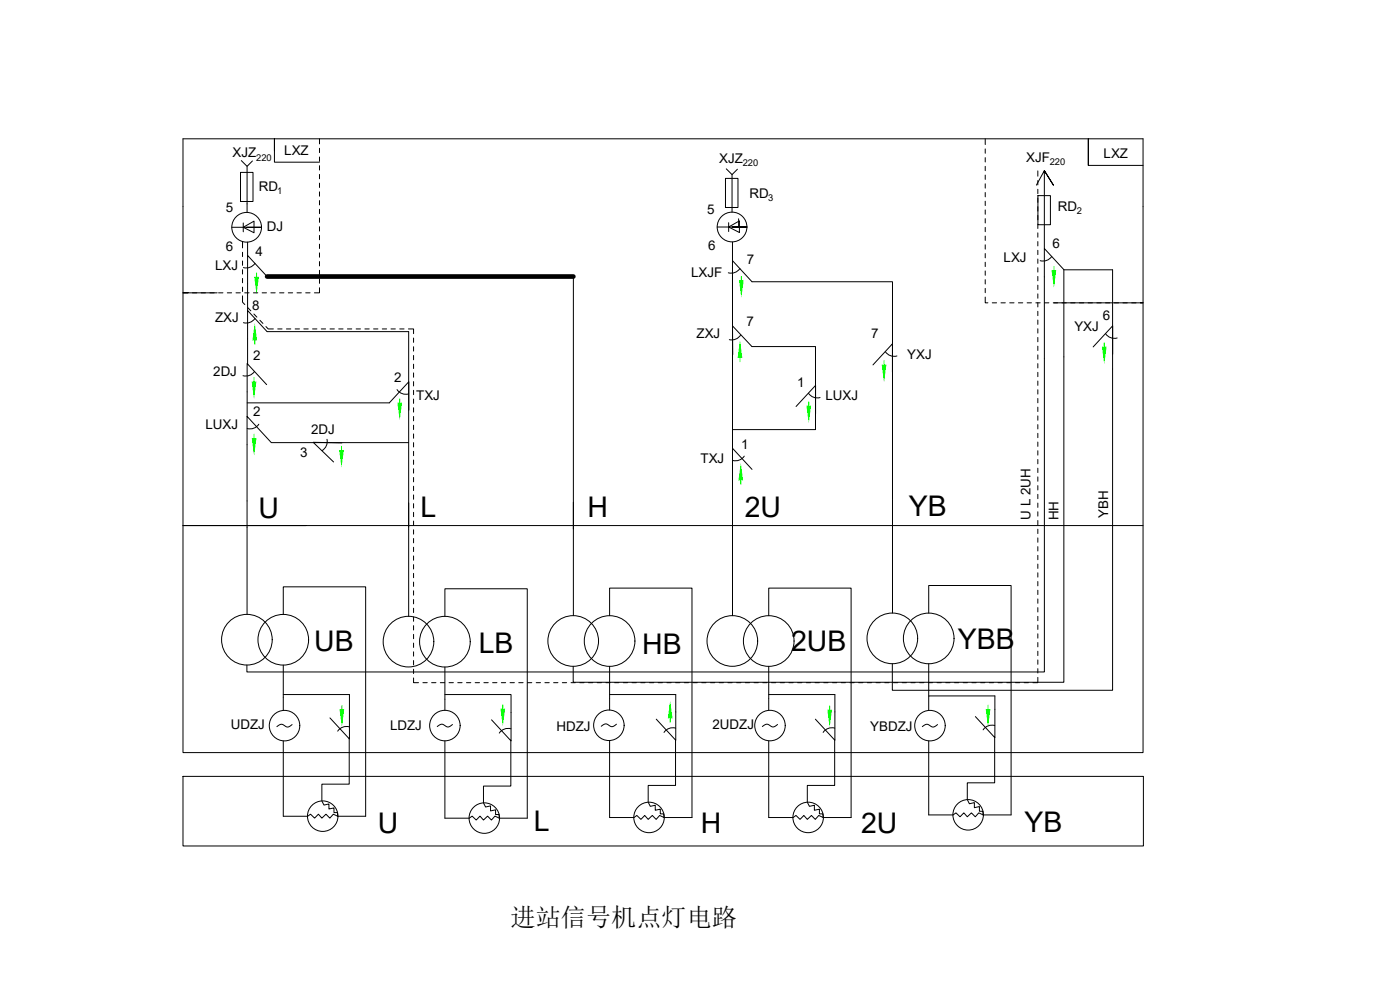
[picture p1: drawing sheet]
<svg xmlns="http://www.w3.org/2000/svg" width="420mm" height="297mm" viewBox="0 0 420 297" stroke-linecap="round" stroke-linejoin="round" font-family="sans-serif">
<!-- layer: 0 -->
<g fill="none" stroke="#000" stroke-width=".3">
<path d="M54.9 41.6h288.1v184.2h-288.1zM72.2 51.7h3.7v8.8h-3.7zM72.4 48.2l1.8 1.7 1.6-1.6M74.2 49.9v13.7M82.4 45.2v-3.6v7.1h13.5M95.9 41.6v1.6M95.9 44.5v1.3M95.9 47.1v1.3M95.9 49.7v1.3M95.9 52.3v1.3M95.9 54.9v1.4M95.9 57.6v1.3"/>
<path d="M217.7 53.5h3.8v8.8h-3.8zM218 50.7l1.7 1.7 1.6-1.6M219.7 52.4v11.3M295.7 41.6v1.8M295.7 44.7v1.3M295.7 47.3v1.3M295.7 49.9v1.3M295.7 52.5v1.3M295.7 55.1v1.3M295.7 57.8v1.3M311 55.5l2.4-4.3 2.7 4.3-2.7-4.3v23.4M311.5 51.3v1.6"/>
<path d="M311.5 54.2v1.3M311.5 56.8v1.3M311.5 59.4v1.3M311.5 58.7h3.7v8.7h-3.7zM326.6 49.6v-8v8h16.4M69.6 68.2h8.9h-4.5M72.8 73.4v-.9v1.9M72.8 75.7v1.3M72.8 78.3v1.3M73 68.2l3.2-1.8v3.4zM73 66.9v2.7M74.3 72.6v4"/>
<path d="M76.5 79l-.8 .8-1 .5h-1.6M95.9 60.2v1.3M95.9 62.8v1.3M95.9 65.4v1.3M95.9 68v1.3M95.9 70.6v1.3M95.9 73.3v1.3M95.9 75.9v1.3M95.9 78.5v1.3M215.2 68.1h9h-4.5M218.7 68.1l3.2-1.8v3.5zM218.7 66.8v2.7"/>
<path d="M219.8 72.6v5.6M221.7 65.6v2.5M295.7 60.4v1.3M295.7 63v1.3M295.7 65.6v1.3M295.7 68.2v1.3M295.7 70.8v1.3M295.7 73.4v1.4M295.7 76.1v1.3M295.7 78.7v1.3M311.5 62v1.3M311.5 64.6v1.3"/>
<path d="M311.5 67.3v1.3M311.5 69.9v1.3M311.5 72.5v1.3M311.5 75.1v1.3M311.5 77.7v1.3M315.7 76.9l-.8 .8-1 .5h-1.7M56.4 87.9h-1.5h10.3M57.7 87.9h1.4M60.4 87.9h1.3M63 87.9h1.3M65.6 87.9h1.3M68.2 87.9h1.3"/>
<path d="M70.8 87.9h1.3M72.8 88.8v1.9l.7 .7M72.8 80.9v1.3M72.8 83.5v1.3M72.8 86.2v1.3M73.4 87.9h1.3M74.4 92.3l.9 1M76.1 87.9h1.3M76.2 94.2l.9 1M76.5 95.5l-.8 .8-1 .5h-1.6M78 96.1l.9 .9M78.7 87.9h1.3"/>
<path d="M79.8 98l.7 .7h1.5M80.2 83l-5.9-6.4v16.6M81.3 87.9h1.3M83.3 98.7h1.4M83.9 87.9h1.3M86 98.7h1.3M86.5 87.9h1.3M88.6 98.7h1.3M89.1 87.9h1.3M91.2 98.7h1.3M91.7 87.9h1.4M93.8 98.7h1.3"/>
<path d="M95.9 86.3v1.6h-1.5M95.9 81.1v1.3M95.9 83.7v1.3M96.4 98.7h1.3M99 98.7h1.3M101.7 98.7h1.3M104.3 98.7h1.3M106.9 98.7h1.3M109.5 98.7h1.3M112.1 98.7h1.3M114.7 98.7h1.3M117.3 98.7h1.3"/>
<path d="M120 98.7h1.3M122.6 98.7h1.5v1.4M172.1 83v101.7M219.8 86.7v-8.5l5.9 6.3h42.1v99.4M219.8 83v101.7M222.1 80.6l-.8 .8-1 .5-1.7-.1M295.7 89.1v1.8h.8M295.7 81.3v1.3M295.7 83.9v1.3M295.7 86.5v1.3M297.8 90.9h1.3M300.4 90.9h1.3"/>
<path d="M303 90.9h1.3M305.6 90.9h1.3M308.2 90.9h1.4M310.9 90.9h1.3M311.5 80.3v1.3M311.5 82.9v1.4M311.5 85.6v1.3M311.5 88.2v1.3M311.5 90.8v1.3M311.5 93.4v1.3M311.5 96v1.3M311.5 98.6v1.3"/>
<path d="M313.5 90.9h1.3M316.1 90.9h1.3M316.3 90.9h26.7h-.8M318.7 90.9h1.3M319.3 80.9l-5.9-6.3v127h-239.3v-2.1M321.3 90.9h1.3M323.9 90.9h1.3M326.6 90.9h1.3M329.2 90.9h1.3M331.8 90.9h1.3M334.4 90.9h1.3M337 90.9h1.3"/>
<path d="M339.6 90.9h1.3M74.3 109.5v-16.3l5.9 6.3h42.4v85.4M76.4 111.4l-.8 .8-1 .5h-1.7M80 115.4l-5.8-6.3v15.9M119.2 116.9l.8 .8 1 .5h1.6M124.1 101.4v1.3M124.1 104v1.3M124.1 106.7v1.3M124.1 109.3v1.3M124.1 111.9v1.3M124.1 114.5v1.3M124.1 117.1v1.3"/>
<path d="M124.1 119.7v1.3M219.9 106.4l-.1-8.6 5.9 6.2h19v24.9h-24.9M222.3 100.5l-.8 .8-.9 .5-1.7 .1M242.6 118l.8 .8 1 .5h1.7M262 109.5l5.8-6.3v8.5M265.7 105.5l.8 .8 1 .5h1.7M311.5 101.2v1.4M311.5 103.9v1.3M311.5 106.5v1.3M311.5 109.1v1.3M311.5 111.7v1.3M311.5 114.3v1.3"/>
<path d="M311.5 116.9v1.3M311.5 119.6v1.3M328.1 104.1l5.8-6.3v8.5M331.8 100.1l.8 .8 1 .5h1.7M74.2 120.9h42.6l5.9-6.4v8.6M77.7 127.3l-1.3 1.1-1.1 .3-1.1-.1M98.1 131.8l.1 1.1-.4 1.1-1.2 1.2M102.6 132.9l-8.6-.2 6.1 5.9M122.6 132.8h-41.2l-7.3-7.9v59.4M124.1 122.3v1.3M124.1 125v1.3M124.1 127.6v1.3"/>
<path d="M124.1 130.2v1.3M124.1 132.8v1.3M124.1 135.4v1.3M124.1 138v1.3M223.4 136.9l-1.3 1.1-1.1 .3-1.1-.2M238.9 122l5.9-6.4v8.5M311.5 122.2v1.3M311.5 124.8v1.3M311.5 127.4v1.3M311.5 130v1.3M311.5 132.6v1.3M311.5 135.2v1.4"/>
<path d="M311.5 137.9v1.3M91.8 157.7h-36.9h288.1M124.1 140.6v1.4M124.1 143.3v1.3M124.1 145.9v1.3M124.1 148.5v1.3M124.1 151.1v1.3M124.1 153.7v1.3M124.1 156.3v1.3M124.1 159v1.3M225.7 140.8l-5.9-6.3v8.5M311.5 140.5v1.3"/>
<path d="M311.5 143.1v1.3M311.5 145.7v1.3M311.5 148.3v1.3M311.5 150.9v1.3M311.5 153.6v1.3M311.5 156.2v1.3M311.5 158.8v1.3M124.1 161.6v1.3M124.1 164.2v1.3M124.1 166.8v1.3M124.1 169.4v1.3M124.1 172v1.3"/>
<path d="M124.1 174.6v1.4M124.1 177.3v1.3M124.1 179.9v1.3M311.5 161.4v1.3M311.5 164v1.3M311.5 166.6v1.3M311.5 169.2v1.3M311.5 171.9v1.3M311.5 174.5v1.3M311.5 177.1v1.3M311.5 179.7v1.3M85 184.4v-8.3h24.7v68.8h-8.3l-1.4-.6-1 1.2-1.2-1.2-1.2 1.2-1-1.2-1.2 1.2-1.2-1.2-.9 .6h-7.3v-22.6"/>
<path d="M85 199.6v13.6M124.1 182.5v1.3M124.1 185.1v1.3M124.1 187.7v1.3M124.1 190.3v1.3M124.1 193v1.3M124.1 195.6v1.3M124.1 198.2v1.3M133.5 184.9v-8.2h24.7v68.8h-8.3M182.9 184.7v-8.2h24.8v68.8h-8.4l-1.3-.6-1.1 1.2-1.1-1.2-1.3 1.2-1-1.2-1.2 1.2-1.2-1.2-.8 .6h-7.4v-23M182.9 199.9v13.1M230.7 184.7v-8.2h24.7v68.8h-8.3l-1.4-.6-1 1.2-1.2-1.2-1.2 1.2-1.1-1.2-1.1 1.2-1.2-1.2-.9 .6h-7.3v-23"/>
<path d="M230.7 199.9v13.2M267.8 199.1v8h66.1v-126.1h-14.6v123.7h-147.3v-4.8M278.7 184v-8.3h24.7v68.8h-8.3l-1.4-.6-1 1.2-1.2-1.2-1.2 1.2-1-1.2-1.2 1.2-1.2-1.2-.9 .6h-7.3v-22.2M278.7 199.2v9.6M311.5 182.3v1.3M311.5 184.9v1.3M311.5 187.5v1.4M311.5 190.2v1.3M311.5 192.8v1.3M311.5 195.4v1.3M311.5 198v1.3M85 208.4h19.9v13.3l-5.9-6.3"/>
<path d="M87.7 217.4l-1.3 .7-1.9-.8-1.4 .7M104.8 218.1h-1.7l-1 .5-.8 .8M124.1 203.4v1.4h1.5M124.1 200.8v1.3M126.9 204.8h1.3M129.5 204.8h1.3M132.1 204.8h1.3M133.5 208.4h19.9v13.9l-5.9-6.3M133.5 200.1v13M134.8 204.8h1.3M135.8 217.4l-1.3 .7-1.8-.8-1.5 .7M137.4 204.8h1.3"/>
<path d="M140 204.8h1.3M142.6 204.8h1.3M145.2 204.8h1.3M147.8 204.8h1.3M150.5 204.8h1.3M153.1 204.8h1.3M153.3 218.7h-1.7l-1 .4-.8 .9M155.7 204.8h1.3M158.3 204.8h1.3M160.9 204.8h1.3M163.5 204.8h1.3M166.1 204.8h1.3"/>
<path d="M168.8 204.8h1.3M171.4 204.8h1.3M174 204.8h1.3M176.6 204.8h1.3M179.2 204.8h1.3M181.8 204.8h1.3M182.9 208.4h19.9v13.7l-5.8-6.3M184.4 204.8h1.4M185 217.3l-1.3 .7-1.8-.8-1.5 .7M187.1 204.8h1.3M189.7 204.8h1.3M192.3 204.8h1.3"/>
<path d="M194.9 204.8h1.3M197.5 204.8h1.3M200.1 204.8h1.3M202.8 204.8h1.3M202.8 218.5h-1.7l-1 .4-.8 .9M205.4 204.8h1.3M208 204.8h1.3M210.6 204.8h1.3M213.2 204.8h1.3M215.8 204.8h1.3M218.4 204.8h1.4M221.1 204.8h1.3"/>
<path d="M223.7 204.8h1.3M226.3 204.8h1.3M228.9 204.8h1.3M230.7 208.4h19.9v13.7l-5.9-6.3M231.5 204.8h1.3M233.4 217.4l-1.3 .7-1.9-.8-1.4 .7M234.1 204.8h1.3M236.7 204.8h1.4M239.4 204.8h1.3M242 204.8h1.3M244.6 204.8h1.3M247.2 204.8h1.3"/>
<path d="M249.8 204.8h1.3M250.5 218.5h-1.7l-1 .4-.8 .9M252.4 204.8h1.3M255.1 204.8h1.3M257.7 204.8h1.3M260.3 204.8h1.3M262.9 204.8h1.3M265.5 204.8h1.3M268.1 204.8h1.3M270.7 204.8h1.4M273.4 204.8h1.3M276 204.8h1.3"/>
<path d="M278.6 204.8h1.3M278.7 213.2v-4.4h19.9v12.5l-5.9-6.3M281.2 204.8h1.3M281.4 217.4l-1.3 .7-1.9-.8-1.4 .7M283.8 204.8h1.3M286.4 204.8h1.3M289.1 204.8h1.3M291.7 204.8h1.3M294.3 204.8h1.3M296.9 204.8h1.3M298.5 217.7h-1.7l-1 .5-.8 .8M299.5 204.8h1.3"/>
<path d="M302.1 204.8h1.3M304.7 204.8h1.4M307.4 204.8h1.3M311.5 203.2v1.6h-1.5M311.5 200.6v1.3M54.9 232.9h288.2v20.9h-288.2zM104.8 221.5v13.8h-8.2v5l.6 1.3 1.5-.4v1.5l1.5-.3v1.4h1.1v1.1M133.5 222.3v23.2h7.3l.9-.6 1.2 1.1 1.2-1.1 1 1.1 1.2-1.1 1.2 1.1 1-1.1 1.4 .6M153.3 222.1v13.8h-8.2v5l.6 1.2 1.5-.3v1.5l1.5-.3v1.4h1.1v1.1M202.7 221.9v13.8h-8.2v5l.7 1.2 1.4-.3v1.5l1.6-.3v1.4h1v1.1M250.5 221.9v13.8h-8.2v5l.6 1.2 1.5-.3v1.5l1.5-.3v1.4h1.1v1.1M298.5 221.1v13.8h-8.2v5l.6 1.3 1.5-.4v1.5l1.5-.3v1.4h1.1v1.1"/>
<circle cx="74" cy="68.2" r="4.5"/>
<circle cx="219.7" cy="68.1" r="4.5"/>
<circle cx="74.1" cy="191.9" r="7.6"/>
<circle cx="85" cy="192" r="7.6"/>
<circle cx="122.6" cy="192.5" r="7.6"/>
<circle cx="133.5" cy="192.5" r="7.6"/>
<circle cx="172" cy="192.3" r="7.6"/>
<circle cx="183" cy="192.3" r="7.6"/>
<circle cx="219.8" cy="192.3" r="7.6"/>
<circle cx="230.7" cy="192.3" r="7.6"/>
<circle cx="267.8" cy="191.5" r="7.6"/>
<circle cx="278.7" cy="191.6" r="7.6"/>
<circle cx="85.4" cy="217.7" r="4.6"/>
<circle cx="133.5" cy="217.7" r="4.6"/>
<circle cx="182.7" cy="217.6" r="4.6"/>
<circle cx="231.1" cy="217.7" r="4.6"/>
<circle cx="279.1" cy="217.7" r="4.6"/>
<circle cx="96.8" cy="244.9" r="4.6"/>
<circle cx="145.3" cy="245.5" r="4.6"/>
<circle cx="194.8" cy="245.3" r="4.6"/>
<circle cx="242.5" cy="245.3" r="4.6"/>
<circle cx="290.6" cy="244.5" r="4.6"/>
</g>
<path d="M80.2 83h91.9" fill="none" stroke="#000" stroke-width="1.4"/>
<g fill="none" stroke="#0f0" stroke-width=".3">
<path d="M316.3 79.9v1.3M77 81.9v1.3M222.5 82.9v1.4M76.2 113.3v1.3M76.5 102v1.3M120 119.7v1.3M222.1 107.2v1.3M265.3 108.3v1.3M331.4 102.9v1.3M76.3 130.3v1.3M102.5 133.9v1.3M242.7 120.6v1.3"/>
<path d="M222.3 144v1.3M102.6 211.7v1.3M150.9 211.5v1.3M201.1 215.4v1.3M249 211.8v1.3M296.5 211.6v1.3"/>
</g>
<g fill="#0f0" stroke="#0f0" stroke-width=".3">
<path d="M76.5 83.2h1l-.5 3.9z"/>
<path d="M76.5 98.1l.5 3.9h-1.1z"/>
<path d="M75.7 114.6h1.1l-.6 3.9z"/>
<path d="M75.7 131.6h1.1l-.5 3.9z"/>
<path d="M102 135.2h1l-.5 3.9z"/>
<path d="M119.4 121h1.1l-.5 3.9z"/>
<path d="M222 84.3h1l-.5 3.9z"/>
<path d="M264.8 109.6h1l-.5 3.9z"/>
<path d="M242.2 121.9h1l-.5 3.9z"/>
<path d="M222.1 103.3l.5 3.9h-1z"/>
<path d="M222.3 140.1l.5 3.9h-1z"/>
<path d="M315.8 81.2h1l-.5 4z"/>
<path d="M330.9 104.2h1l-.5 3.9z"/>
<path d="M201.1 211.5l.5 3.9h-1z"/>
<path d="M102.1 213h1l-.5 3.9z"/>
<path d="M150.4 212.8h1l-.5 3.9z"/>
<path d="M248.5 213.1h1l-.5 3.9z"/>
<path d="M296 212.9h1.1l-.6 3.9z"/>
</g>
<g font-size="8.5">
<text x="77.6" y="155.5">U</text>
<text x="126.1" y="155.1">L</text>
<text x="176.3" y="155.1">H</text>
<text x="223.5" y="155.2">2U</text>
<text x="272.7" y="154.7">YB</text>
<text x="94.3" y="195.3">UB</text>
<text x="143.7" y="195.8">LB</text>
<text x="192.7" y="196.1">HB</text>
<text x="237.4" y="195.5">2UB</text>
<text x="287.5" y="194.7">YBB</text>
<text x="113.4" y="249.8">U</text>
<text x="160.2" y="249.2">L</text>
<text x="210.3" y="249.8">H</text>
<text x="258.4" y="250">2U</text>
<text x="307.4" y="249.6">YB</text>
</g>
<text font-size="7.6" x="153.3" y="278">进站信号机点灯电路</text>
<g font-size="4">
<text x="69.8" y="47.2">XJZ</text>
<text x="85.3" y="46.5">LXZ</text>
<text x="331.2" y="47.5">LXZ</text>
<text x="215.9" y="48.8">XJZ</text>
<text x="308" y="48.5">XJF</text>
<text x="77.7" y="57.2">RD</text>
<text x="224.9" y="59.5">RD</text>
<text x="67.7" y="63.6">5</text>
<text x="212.2" y="64.1">5</text>
<text x="317.5" y="63.3">RD</text>
<text x="80.1" y="69.3">DJ</text>
<text x="67.7" y="75.3">6</text>
<text x="76.7" y="76.8">4</text>
<text x="212.5" y="75.1">6</text>
<text x="315.8" y="74.4">6</text>
<text x="64.6" y="81.1">LXJ</text>
<text x="207.4" y="83.1">LXJF</text>
<text x="224.1" y="79.3">7</text>
<text x="301.2" y="78.5">LXJ</text>
<text x="75.7" y="92.9">8</text>
<text x="331" y="95.9">6</text>
<text x="64.6" y="96.6">ZXJ</text>
<text x="209" y="101.6">ZXJ</text>
<text x="224" y="97.9">7</text>
<text x="261.5" y="101.4">7</text>
<text x="322.4" y="99.4">YXJ</text>
<text x="272.3" y="107.8">YXJ</text>
<text x="64" y="113">2DJ</text>
<text x="75.9" y="108">2</text>
<text x="118.2" y="114.6">2</text>
<text x="124.9" y="119.9">TXJ</text>
<text x="239.3" y="116.2">1</text>
<text x="76" y="124.8">2</text>
<text x="247.8" y="120.1">LUXJ</text>
<text x="61.6" y="128.6">LUXJ</text>
<text x="93.4" y="130.1">2DJ</text>
<text x="90.1" y="137">3</text>
<text x="222.5" y="134.6">1</text>
<text x="210.2" y="139">TXJ</text>
<text x="309.3" y="155.9" transform="rotate(-90 309.3 155.9)">U L 2UH</text>
<text x="332.5" y="155.5" transform="rotate(-90 332.5 155.5)">YBH</text>
<text x="317.6" y="156.1" transform="rotate(-90 317.6 156.1)">HH</text>
<text x="69.3" y="218.8">UDZJ</text>
<text x="117.1" y="219">LDZJ</text>
<text x="167" y="219.2">HDZJ</text>
<text x="213.8" y="218.8">2UDZJ</text>
<text x="261.2" y="219.4">YBDZJ</text>
</g>
<g font-size="2.8">
<text x="76.9" y="48.2">220</text>
<text x="222.9" y="49.7">220</text>
<text x="315" y="49.4">220</text>
<text x="83.1" y="58.1">1</text>
<text x="230.6" y="60.4">3</text>
<text x="323.2" y="64.3">2</text>
</g>
</svg>
